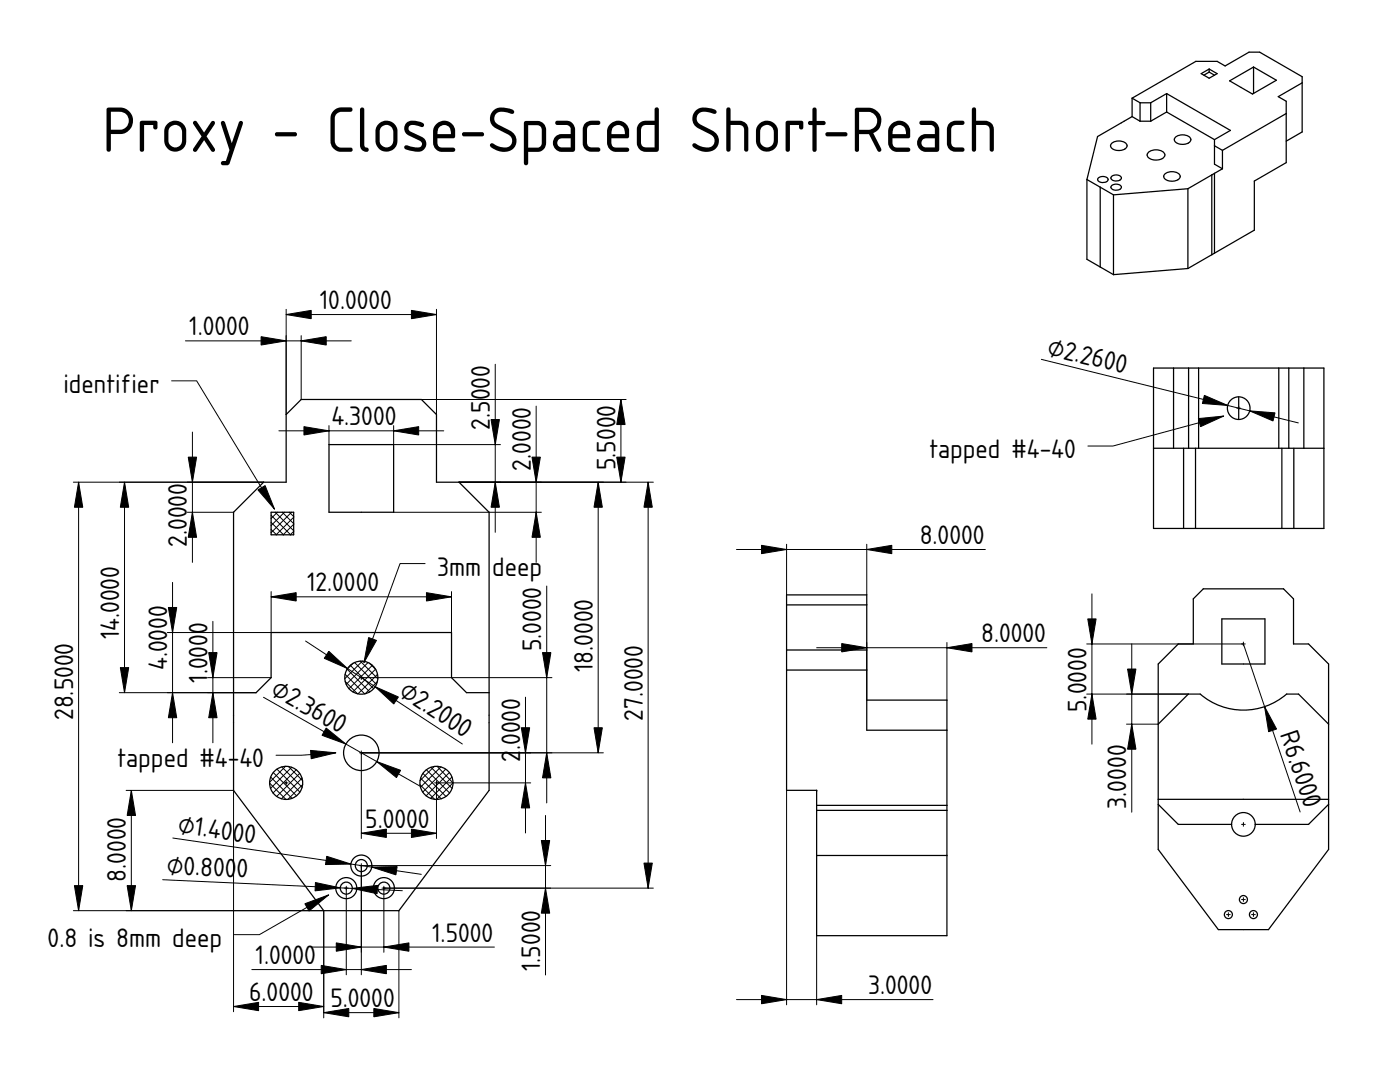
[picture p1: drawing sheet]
<svg xmlns="http://www.w3.org/2000/svg" width="279mm" height="216mm" viewBox="0 0 279 216" stroke-linecap="round" stroke-linejoin="round" font-family="sans-serif">
<path d="M72.1 130.7h.1" fill="none" stroke="#000" stroke-width=".2"/>
<path d="M54.1 126.2h36v9l3 3h4.5v19.5l-18 24h-15l-18-24v-19.5h4.5l3-3z" fill-rule="evenodd" fill="#fff"/>
<path d="M72.1 130.7h.1" fill="none" stroke="#000" stroke-width=".2"/>
<path d="M57.1 82.7l3-3h24l3 3v13.5h4.5l6 6v36h-4.5l-3-3v-9h-36v9l-3 3h-4.5v-36l6-6h4.5z" fill-rule="evenodd" fill="#fff"/>
<path d="M72.1 130.7h.1" fill="none" stroke="#000" stroke-width=".2"/>
<g fill="#fff">
<path d="M65.7 88.7h12.9v13.5h-12.9z" fill-rule="evenodd"/>
<circle cx="72.1" cy="150.2" r="3.5"/>
<circle cx="72.1" cy="135.2" r="3.3"/>
</g>
<g fill="none" stroke="#000" stroke-width=".2">
<path d="M68.9 134.6l3.9 3.8M68.9 136l2.4 2.4M69.3 133.5l4.5 4.6M69.9 132.8l4.7 4.6M70.5 132.3l-1.3 1.3M70.8 132.2l4.3 4.4M71.9 131.9l3.5 3.5M72.1 130.7h.1M72.3 131.9l-3.5 3.5M73.5 132.2l-4.4 4.4M73.7 132.3l1.3 1.3M74.3 132.8l-4.7 4.6"/>
<path d="M74.9 133.5l-4.5 4.6M75.3 136l-2.4 2.4M75.3 134.6l-3.9 3.8"/>
</g>
<circle cx="57.1" cy="156.2" r="3.3" fill="#fff"/>
<g fill="none" stroke="#000" stroke-width=".2">
<path d="M72.1 130.7h.1M53.8 156.3l3.3 3.2M54 155.1l4.3 4.2M54.5 154.2l4.7 4.6M55.3 153.5l4.5 4.6M56.2 153l4.1 4.1M57 152.9l-3.2 3.2M57.6 152.9l2.8 2.9M58.2 153.1l-4.2 4.2M59.1 153.6l-4.6 4.6M59.8 154.3l-4.6 4.6M60.3 155.3l-4.1 4.1"/>
<path d="M60.4 156.6l-2.9 2.9"/>
</g>
<circle cx="87.1" cy="156.2" r="3.3" fill="#fff"/>
<path d="M72.1 130.7h.1M83.8 156.6l2.9 2.9M83.9 155.3l4.1 4.1M84.4 154.3l4.6 4.6M85.1 153.6l4.6 4.6M86 153.1l4.2 4.2M86.6 152.9l-2.8 2.9M87.2 152.9l3.2 3.3-3.3 3.3M88 153l-4.1 4.1M88.9 153.5l-4.5 4.6M89.7 154.2l-4.7 4.6M90.2 155.1l-4.3 4.2" fill="none" stroke="#000" stroke-width=".2"/>
<path d="M54.1 102.2h4.5v4.5h-4.5z" fill-rule="evenodd" fill="#fff"/>
<g fill="none" stroke="#000" stroke-width=".2">
<path d="M54.1 105.6l1.1 1.1M54.1 104.2l2.5 2.5M54.1 102.8l3.9 3.9M54.9 102.2l3.7 3.7M55.4 102.2l-1.3 1.3M56.3 102.2l2.3 2.3M56.8 102.2l-2.7 2.7M57.8 102.2l.8 .9M58.2 102.2l-4.1 4.1M58.6 103.2l-3.5 3.5M58.6 104.6l-2.1 2.1M58.6 106l-.7 .7"/>
<path d="M72.1 130.7h.1"/>
</g>
<g fill="#fff">
<circle cx="72.1" cy="172.7" r="2.1"/>
<circle cx="76.6" cy="177.2" r="2.1"/>
<circle cx="69.1" cy="177.2" r="2.1"/>
<circle cx="72.1" cy="172.7" r="1.2"/>
<circle cx="76.6" cy="177.2" r="1.2"/>
<circle cx="69.1" cy="177.2" r="1.2"/>
</g>
<g fill="none" stroke="#000" stroke-width=".25">
<path d="M57.1 82.7l3-3h24l3 3v13.5h4.5l6 6v55.5l-18 24h-15l-18-24v-55.5l6-6h4.5zM65.7 88.7h12.9v13.5h-12.9zM54.1 102.2h4.5v4.5h-4.5zM46.6 138.2h4.5l3-3v-9h36v9l3 3h4.5"/>
<circle cx="72.1" cy="135.2" r="3.3"/>
<circle cx="57.1" cy="156.2" r="3.3"/>
<circle cx="72.1" cy="150.2" r="3.5"/>
<circle cx="87.1" cy="156.2" r="3.3"/>
<circle cx="69.1" cy="177.2" r="2.1"/>
<circle cx="69.1" cy="177.2" r="1.2"/>
<circle cx="72.1" cy="172.7" r="2.1"/>
<circle cx="72.1" cy="172.7" r="1.2"/>
<circle cx="76.6" cy="177.2" r="2.1"/>
<circle cx="76.6" cy="177.2" r="1.2"/>
</g>
<g fill="#000" stroke="#080808" stroke-width=".2">
<path d="M72.1 134.8v.8zM71.7 135.2h.8z" fill-rule="evenodd"/>
<path d="M57.1 155.8v.8zM56.7 156.2h.8z" fill-rule="evenodd"/>
<path d="M72.1 149.8v.8zM71.7 150.2h.8z" fill-rule="evenodd"/>
<path d="M87.1 155.8v.8zM86.7 156.2h.8z" fill-rule="evenodd"/>
<path d="M69.1 176.8v.8zM68.7 177.2h.8z" fill-rule="evenodd"/>
<path d="M72.1 172.3v.8zM71.7 172.7h.8z" fill-rule="evenodd"/>
<path d="M76.6 176.8v.8zM76.2 177.2h.8z" fill-rule="evenodd"/>
</g>
<g fill="none" stroke="#000" stroke-width=".2">
<path d="M34.2 76h5l15.6 25.6M37 68h33.1M57.1 62.8h30M57.1 61.7v21M60.1 67v12.7M84.1 79.7h40.9M87.1 61.7v21M98.8 72.7v33.5M123.9 79.7v16.5M14.6 96.2h38M15.7 96.2v85.5M24.9 96.2v42"/>
<path d="M38.4 86.2v26M55.7 86h32.9M65.7 84.9v3.8M78.6 84.9v3.8h21.3M91.6 96.2h38.8M107 81v31.2M119.4 96.2v54M129.3 96.2v81M34.4 116.2v32M37.4 102.2h9.2M54.1 118.1v8.1h-20.7M54.1 119.1h36"/>
<path d="M78.6 102.2h29.4M84.8 112.5h-5l-7.2 19.7M90.1 118.1v8.1M109.1 116.9v43.3M23.8 138.2h27.3M41.4 135.2h12.7M42.5 124v24.2M52.6 139.1l31.3 17.8M61 127.9l31.3 20.6M72.1 130.7h.1M72.1 135.2h38M104.9 139.1v27.1"/>
<path d="M25.2 157.7h21.4v44.2M26.2 157.7v24M67 150.2l-6.9 .5h-5M105.9 156.2h-18.8v11.1M120.4 150.2h-48.3v17.1M32.5 175.5l47.8 2.2M34.5 167.2l49.6 7.3M65.6 178.6l-13.8 7.9h-5M69.1 177.2v17.3M72.1 166.3h15M108.9 162.7v31.8M109.9 172.7h-37.8v21.8"/>
<path d="M130.4 177.2h-53.8v12.8M14.6 181.7h50v21.4M50.3 193.5h31.8M62.1 189h36.6M79.6 181.7v21.4M46.6 200.8h18M64.6 202.1h15"/>
</g>
<g fill="#000" stroke="#000" stroke-width=".2">
<path d="M57.1 62.8l5-.9v1.7zM52.1 67.2l5 .8-5 .8zM60.1 68l5-.8v1.6zM82.1 61.9l5 .9-5 .8zM123.9 79.7l.9 5h-1.7zM15.7 96.2l.8 5h-1.6zM24.9 96.2l.8 5h-1.7zM37.6 91.2h1.6l-.8 5zM60.7 85.1l5 .9-5 .8zM78.6 86l5-.9v1.7zM98 83.7h1.7l-.9 5zM98.8 96.2l.9 5h-1.7z"/>
<path d="M106.2 91.2h1.6l-.8 5zM119.4 96.2l.8 5h-1.7zM123.1 91.2h1.7l-.9 5zM129.3 96.2l.9 5h-1.7zM38.4 102.2l.8 5h-1.6zM54.1 119.1l5-.8v1.6zM51.5 97.8l1.4-.9 1.9 4.7zM85.1 118.3l5 .8-5 .8zM107 102.2l.8 5h-1.6zM24 133.2h1.7l-.8 5zM33.6 121.2h1.7l-.9 5zM34.4 138.2l.9 5h-1.7z"/>
<path d="M41.7 130.2h1.6l-.8 5zM42.5 138.2l.8 5h-1.6zM65.6 130l3.7 3.4-4.6-2zM73.6 127.2l1.5 .6-2.5 4.4zM74.9 137l4.6 2.1-.9 1.4zM108.3 130.2h1.6l-.8 5zM26.2 157.7l.8 5h-1.6zM62 149.7l5 .5-4.9 1.2zM65.1 145.3l3.9 3.2-4.7-1.8zM75.2 152l4.7 1.7-.8 1.5zM104.9 156.2l.8 5h-1.7zM104 145.2h1.7l-.8 5z"/>
<path d="M109.1 150.2l.8 5h-1.6zM118.5 145.2h1.7l-.8 5zM60.8 180.3l4.8-1.7-3.9 3.2zM63 176.1l4.9 1.1-5 .6zM65.2 170.9l4.8 1.5-5 .1zM70.3 177.3l5-.6v1.6zM72.1 166.3l5-.9v1.7zM74.2 173l5.1-.1-.3 1.7zM82.1 165.4l5 .9-5 .8zM108.9 177.2l.8 5h-1.7zM108 167.7h1.7l-.8 5zM128.5 172.2h1.7l-.9 5z"/>
<path d="M14.9 176.7h1.6l-.8 5zM25.4 176.7h1.6l-.8 5zM64.1 192.6l5 .9-5 .8zM67.1 188.1l5 .9-5 .8zM72.1 193.5l5-.9v1.7zM76.6 189l5-.9v1.7zM46.6 200.8l5-.8v1.7zM59.6 200l5 .8-5 .9zM64.6 202.1l5-.9v1.7zM74.6 201.2l5 .9-5 .8z"/>
</g>
<path d="M157 118.7h16v21h16v47h-26v-29h-6z" fill-rule="evenodd" fill="#fff"/>
<path d="M173 152.7h.1" fill="none" stroke="#000" stroke-width=".2"/>
<path d="M157 133.7h16v12h16v15h-26v-3h-6z" fill-rule="evenodd" fill="#fff"/>
<path d="M173 152.7h.1" fill="none" stroke="#000" stroke-width=".2"/>
<g fill="#fff">
<path d="M163 170.7h26v16h-26z" fill-rule="evenodd"/>
<path d="M163 161.7h26v9h-26z" fill-rule="evenodd"/>
<path d="M157 120.7h16v9h-16z" fill-rule="evenodd"/>
<path d="M173 139.7h16v6h-16z" fill-rule="evenodd"/>
<path d="M157 129.7h16v4h-16z" fill-rule="evenodd"/>
<path d="M157 118.7h16v2h-16z" fill-rule="evenodd"/>
<path d="M163 160.7h26v1h-26z" fill-rule="evenodd"/>
</g>
<path d="M157 133.7h16M157 129.7h16M157 120.7h16M173 139.7h16v47h-26v-29h-6v-39h16v27h16M163 160.7h26M163 161.7h26M163 170.7h26" fill="none" stroke="#000" stroke-width=".25"/>
<path d="M147 109.6h49.6M157 108.6v10.1M173 108.6v10.1M163 129.2h45.9M173 128.2v11.5M189 128.2v11.5M157 157.7v42.8M173 152.7h.1M147 199.5h39.2M163 186.7v13.8" fill="none" stroke="#000" stroke-width=".2"/>
<path d="M152 108.8l5 .8-5 .9zM173 109.6l5-.8v1.7zM168 128.4l5 .8-5 .9zM189 129.2l5-.8v1.7zM152 198.6l5 .9-5 .8zM163 199.5l5-.9v1.7z" fill="#000" stroke="#000" stroke-width=".2"/>
<path d="M225.9 19.6l12.8-7.4h4.2l1.6 1 4.8-2.8h2.1l8.5 4.9v11l-3.2 1.9v4.3l-6.4 3.6v9.8l-13.2 7.7-14.9 1.2-5.3-3.1v-15.9l2.1-8.6 6.9-3.9z" fill-rule="evenodd" fill="#fff"/>
<path d="M238.4 32.6h.1" fill="none" stroke="#000" stroke-width=".2"/>
<path d="M219 27.2l6.9-3.9 1.6 .9h2.1l3.2-1.9 9.6 5.6v4.9l1.6 .9-6.9 4-14.9 1.2-5.3-3.1z" fill-rule="evenodd" fill="#fff"/>
<path d="M238.4 32.6h.1" fill="none" stroke="#000" stroke-width=".2"/>
<g fill="#fff">
<path d="M250.2 13.4l4.5 2.6-4.5 2.6z"/>
<path d="M225.9 19.6l12.8-7.4h4.2l1.6 1 4.8-2.8h2.1l8.5 4.9v1.2l-4.8 2.8 1.6 .9v2.5l-12.7 7.3-1.6-.9v-1.2l3.2-1.9-12.8-7.3-3.2 1.8h-2.1z" fill-rule="evenodd"/>
<path d="M222.2 38.9l14.9-1.2v15.9l-14.9 1.2z" fill-rule="evenodd"/>
<path d="M244 30l12.7-7.3v9.8l-6.4 3.6v9.8l-7.9 4.6v-15.9l1.6-.9z" fill-rule="evenodd"/>
<path d="M237.1 37.7l4.7-2.8v15.9l-4.7 2.8z" fill-rule="evenodd"/>
<path d="M219.6 37.4l2.6 1.5v15.9l-2.6-1.5z" fill-rule="evenodd"/>
<path d="M216.9 35.8l2.7 1.6v15.9l-2.7-1.6z" fill-rule="evenodd"/>
<path d="M232.8 18.7l12.8 7.3-3.2 1.9-9.6-5.6z" fill-rule="evenodd"/>
<path d="M255.1 19.3l4.8-2.8v9.8l-3.2 1.9v-8z" fill-rule="evenodd"/>
<path d="M245.4 16.1l4.8-2.7 4.5 2.6-4.7 2.8z" fill-rule="evenodd"/>
<path d="M245.4 16.1l4.8-2.7v5.2l-.2 .2z" fill-rule="evenodd"/>
<path d="M229.6 20.5l3.2-1.8v3.6l-3.2 1.9z" fill-rule="evenodd"/>
<path d="M241.8 34.9l.6-.3v15.9l-.6 .3z" fill-rule="evenodd"/>
<path d="M227.5 20.5h2.1v3.7h-2.1z" fill-rule="evenodd"/>
<path d="M242.4 29.1l1.6 .9v3.7l-1.6-.9z" fill-rule="evenodd"/>
<path d="M225.9 19.6l1.6 .9v3.7l-1.6-.9z" fill-rule="evenodd"/>
<path d="M229.3 30.3a2.48 2.48 0 0 1 3.1 .3 1.05 1.05 0 0 1-1.1 1.3h-.9a1.16 1.16 0 0 1-1.4-1.3z" fill-rule="evenodd"/>
<path d="M222 28.5a2.32 2.32 0 0 1 2.8 .3 .98 .98 0 0 1-1 1.2h-.8a1.08 1.08 0 0 1-1.3-1.2z" fill-rule="evenodd"/>
<path d="M232.6 34.6a2.32 2.32 0 0 1 2.9 .3 .98 .98 0 0 1-1.1 1.2h-.8a1.08 1.08 0 0 1-1.3-1.2z" fill-rule="evenodd"/>
<path d="M234.7 27.3a2.32 2.32 0 0 1 2.9 .3 .98 .98 0 0 1-1.1 1.2h-.7a1.08 1.08 0 0 1-1.4-1.2z" fill-rule="evenodd"/>
<path d="M239.7 14.7l1.6-.9 1.6 .9-1.6 .9z" fill-rule="evenodd"/>
<path d="M219.1 35.6a1.31 1.31 0 0 1 2.1 .2 1.21 1.21 0 0 1-2.1 0z" fill-rule="evenodd"/>
<path d="M221.8 35.3a1.31 1.31 0 0 1 2 .2 1.21 1.21 0 0 1-2.1 0z" fill-rule="evenodd"/>
<path d="M221.8 37.1a1.31 1.31 0 0 1 2 .3 1.21 1.21 0 0 1-2.1 0z" fill-rule="evenodd"/>
<path d="M240.3 15l1-.6 1.1 .6-1.1 .6z" fill-rule="evenodd"/>
<path d="M239.7 14.7l1.6-.9v.6l-1 .6z" fill-rule="evenodd"/>
<path d="M241.3 13.8l1.6 .9-.5 .3-1.1-.6z" fill-rule="evenodd"/>
</g>
<g fill="none" stroke="#000" stroke-width=".25">
<path d="M225.9 19.6l12.8-7.4h4.2l1.6 1 4.8-2.8h2.1l8.5 4.9v11l-3.2 1.9M225.9 19.6v3.7M225.9 19.6l1.6 .9M232.8 18.7v3.6M232.8 18.7l12.8 7.3-3.2 1.9M232.8 18.7l-3.2 1.8M239.7 14.7l1.6-.9 1.6 .9-1.6 .9zM241.3 13.8v.6M241.3 14.4l1.1 .6M241.3 14.4l-1 .6M245.4 16.1l4.8-2.7 4.5 2.6-4.7 2.8zM250.2 13.4v5.2"/>
<path d="M259.9 16.5l-4.8 2.8 1.6 .9v12.3l-6.4 3.6v9.8l-13.2 7.7M216.9 35.8l5.3 3.1M216.9 35.8v15.9l5.3 3.1M219.1 35.6a1.31 1.31 0 0 1 2.1 .2 1.21 1.21 0 0 1-2.1 0zM219.6 37.4v15.9M221.8 37.1a1.31 1.31 0 0 1 2 .3 1.21 1.21 0 0 1-2.1 0zM221.8 35.3a1.31 1.31 0 0 1 2 .2 1.21 1.21 0 0 1-2.1 0zM222 28.5a2.32 2.32 0 0 1 2.8 .3 .98 .98 0 0 1-1 1.2h-.8a1.08 1.08 0 0 1-1.3-1.2zM222.2 38.9v15.9M225.9 23.3l-6.9 3.9-2.1 8.6M225.9 23.3l1.6 .9M227.5 24.2h2.1"/>
<path d="M227.5 20.5v3.7M227.5 20.5h2.1M229.3 30.3a2.48 2.48 0 0 1 3.1 .3 1.05 1.05 0 0 1-1.1 1.3h-.9a1.16 1.16 0 0 1-1.4-1.3zM229.6 20.5v3.7M232.6 34.6a2.32 2.32 0 0 1 2.9 .3 .98 .98 0 0 1-1.1 1.2h-.8a1.08 1.08 0 0 1-1.3-1.2zM232.8 22.3l9.6 5.6M232.8 22.3l-3.2 1.9M234.7 27.3a2.32 2.32 0 0 1 2.9 .3 .98 .98 0 0 1-1.1 1.2h-.7a1.08 1.08 0 0 1-1.4-1.2zM237.1 37.7l-14.9 1.2M237.1 37.7v15.9M241.8 34.9v15.9M242.4 27.9v4.9l1.6 .9"/>
<path d="M242.4 34.6v15.9M242.4 29.1l1.6 .9M244 33.7l-6.9 4M244 30v3.7M256.7 22.7l-12.7 7.3M237.1 53.6l-14.9 1.2"/>
</g>
<path d="M240.1 117.5h16l2 2v9h3l4 4v37l-12 16h-10l-12-16v-37l4-4h3v-9z" fill-rule="evenodd" fill="#fff"/>
<path d="M248.1 151.5h.1" fill="none" stroke="#000" stroke-width=".2"/>
<path d="M231.1 144.5l6-6h2.4a13.2 13.2 0 0 0 17.3 0h2.3l6 6v15h-34z" fill-rule="evenodd" fill="#fff"/>
<path d="M248.1 151.5h.1" fill="none" stroke="#000" stroke-width=".2"/>
<g fill="#fff">
<path d="M240.1 117.5h16l2 2v9h3l4 4v12l-6-6h-2.3a13.2 13.2 0 0 1-17.3 0h-2.4l-6 6v-12l4-4h3v-9z" fill-rule="evenodd"/>
<path d="M231.1 160.5l4 4h10.7a2.36 2.36 0 0 0 2.3 2.4 2.36 2.36 0 0 0 2.4-2.4h10.6l4-4v9l-12 16h-10l-12-16z" fill-rule="evenodd"/>
<path d="M231.1 159.5h34v1l-4 4h-10.6a2.36 2.36 0 0 0-2.4-2.4 2.36 2.36 0 0 0-2.3 2.4h-10.7l-4-4z" fill-rule="evenodd"/>
<path d="M243.8 123.5h8.6v9h-8.6z" fill-rule="evenodd"/>
<circle cx="248.1" cy="164.5" r="2.36"/>
<circle cx="250.1" cy="182.5" r=".8"/>
<circle cx="248.1" cy="179.5" r=".8"/>
<circle cx="245.1" cy="182.5" r=".8"/>
</g>
<g fill="none" stroke="#000" stroke-width=".25">
<path d="M238.1 119.5l2-2h16l2 2v9h3l4 4v37l-12 16h-10l-12-16v-37l4-4h3zM243.8 123.5h8.6v9h-8.6zM231.1 144.5l6-6h2.4a13.2 13.2 0 0 0 17.3 0h2.3l6 6M231.1 159.5h34M231.1 160.5l4 4h10.7M245.8 164.5a2.36 2.36 0 0 1 2.3-2.4 2.36 2.36 0 0 1 2.4 2.4M245.8 164.5a2.36 2.36 0 0 0 2.3 2.4 2.36 2.36 0 0 0 2.4-2.4M265.1 160.5l-4 4h-10.6"/>
<circle cx="248.1" cy="179.5" r=".8"/>
<circle cx="245.1" cy="182.5" r=".8"/>
<circle cx="250.1" cy="182.5" r=".8"/>
</g>
<g fill="#000" stroke="#080808" stroke-width=".2">
<path d="M248.1 128.1v.8zM247.8 128.5h.7z" fill-rule="evenodd"/>
<path d="M248.1 164.1v.8zM247.8 164.5h.7z" fill-rule="evenodd"/>
<path d="M248.1 179.1v.8zM247.8 179.5h.7z" fill-rule="evenodd"/>
<path d="M245.1 182.1v.8zM244.8 182.5h.7z" fill-rule="evenodd"/>
<path d="M250.1 182.1v.8zM249.8 182.5h.7z" fill-rule="evenodd"/>
</g>
<path d="M217.9 118.5v30M216.9 128.5h31.2l11.4 33.5M216.9 138.5h20.2M225.9 128.5v33.6M224.8 144.5h6.3M248.1 151.5h.1" fill="none" stroke="#000" stroke-width=".2"/>
<path d="M217.1 123.5h1.7l-.9 5zM217.9 138.5l.9 5h-1.7zM225 133.5h1.7l-.8 5zM225.9 144.5l.8 5h-1.7zM252.4 141l2.4 4.5-1.6 .5z" fill="#000" stroke="#000" stroke-width=".2"/>
<path d="M230.2 73.4h34v32h-34z" fill-rule="evenodd" fill="#fff"/>
<path d="M247.2 89.4h.1" fill="none" stroke="#000" stroke-width=".2"/>
<path d="M238.6 89.4h17.2v16h-17.2z" fill-rule="evenodd" fill="#fff"/>
<path d="M247.2 89.4h.1" fill="none" stroke="#000" stroke-width=".2"/>
<path d="M239.2 73.4h16v16h-16z" fill-rule="evenodd" fill="#fff"/>
<path d="M247.2 89.4h.1" fill="none" stroke="#000" stroke-width=".2"/>
<g fill="#fff">
<path d="M230.2 89.4h6v16h-6z" fill-rule="evenodd"/>
<path d="M258.2 89.4h6v16h-6z" fill-rule="evenodd"/>
<path d="M230.2 73.4h4v16h-4z" fill-rule="evenodd"/>
<path d="M260.2 73.4h4v16h-4z" fill-rule="evenodd"/>
<path d="M234.2 73.4h3v16h-3z" fill-rule="evenodd"/>
<path d="M257.2 73.4h3v16h-3z" fill-rule="evenodd"/>
<path d="M255.8 89.4h2.4v16h-2.4z" fill-rule="evenodd"/>
<path d="M236.2 89.4h2.4v16h-2.4z" fill-rule="evenodd"/>
<path d="M237.2 73.4h2v16h-2z" fill-rule="evenodd"/>
<path d="M255.2 73.4h2v16h-2z" fill-rule="evenodd"/>
<path d="M247.2 79.2a2.26 2.26 0 0 1 2.3 2.2 2.26 2.26 0 0 1-2.3 2.3z" fill-rule="evenodd"/>
<path d="M245.6 79.8l1-.5 .6-.1v4.5a2.26 2.26 0 0 1-2.1-1.4 2.26 2.26 0 0 1 .5-2.5z" fill-rule="evenodd"/>
<circle cx="247.2" cy="81.4" r="2.26"/>
</g>
<g fill="none" stroke="#000" stroke-width=".25">
<path d="M230.2 73.4h34v32h-34zM234.2 73.4v16M237.2 73.4v16M239.2 73.4v16M247.2 79.2v4.5M255.2 73.4v16M257.2 73.4v16M260.2 73.4v16M230.2 89.4h34M236.2 89.4v16M238.6 89.4v16M255.8 89.4v16"/>
<path d="M258.2 89.4v16"/>
<circle cx="247.2" cy="81.4" r="2.26"/>
</g>
<path d="M247.2 81.1v.7zM246.8 81.4h.8z" fill-rule="evenodd" fill="#000" stroke="#080808" stroke-width=".2"/>
<path d="M207.8 71.7l51.3 12.7M244.2 83l-22.1 6h-5M247.2 89.4h.1" fill="none" stroke="#000" stroke-width=".2"/>
<path d="M239.2 83.5l5-.5-4.6 2.1zM240.4 78.9l4.6 2-5-.4zM249.4 82l5.1 .4-.4 1.6z" fill="#000" stroke="#000" stroke-width=".2"/>
<text font-size="12" x="20.4" y="30.3">Proxy - Close-Spaced Short-Reach</text>
<g font-size="5">
<text x="63.8" y="61.7">10.0000</text>
<text x="37.7" y="66.9">1.0000</text>
<text x="208.8" y="70.8" transform="rotate(14 208.8 70.8)">⌀2.2600</text>
<text x="12.7" y="78.4">identifier</text>
<text x="66.1" y="84.9">4.3000</text>
<text x="97.8" y="85.7" transform="rotate(-90 97.8 85.7)">2.5000</text>
<text x="105.9" y="93.9" transform="rotate(-90 105.9 93.9)">2.0000</text>
<text x="122.8" y="93.8" transform="rotate(-90 122.8 93.8)">5.5000</text>
<text x="185.5" y="91.4">tapped #4-40</text>
<text x="37.3" y="109.1" transform="rotate(-90 37.3 109.1)">2.0000</text>
<text x="183.5" y="108.6">8.0000</text>
<text x="61.3" y="118">12.0000</text>
<text x="87.2" y="114.9">3mm</text>
<text x="98.2" y="114.9">deep</text>
<text x="23.8" y="127.6" transform="rotate(-90 23.8 127.6)">14.0000</text>
<text x="108" y="129.9" transform="rotate(-90 108 129.9)">5.0000</text>
<text x="195.8" y="128.2">8.0000</text>
<text x="33.3" y="133.8" transform="rotate(-90 33.3 133.8)">4.0000</text>
<text x="41.4" y="136.3" transform="rotate(-90 41.4 136.3)">1.0000</text>
<text x="118.3" y="134.1" transform="rotate(-90 118.3 134.1)">18.0000</text>
<text x="14.6" y="143.7" transform="rotate(-90 14.6 143.7)">28.5000</text>
<text x="53.8" y="138.5" transform="rotate(30 53.8 138.5)">⌀2.3600</text>
<text x="79.4" y="138.6" transform="rotate(33 79.4 138.6)">⌀2.2000</text>
<text x="128.3" y="143.8" transform="rotate(-90 128.3 143.8)">27.0000</text>
<text x="216.8" y="142.1" transform="rotate(-90 216.8 142.1)">5.0000</text>
<text x="103.8" y="149.7" transform="rotate(-90 103.8 149.7)">.0000</text>
<text x="255.4" y="146.5" transform="rotate(71 255.4 146.5)">R6.6000</text>
<text x="23.5" y="153.1">tapped #4-</text>
<text x="47.8" y="153.1">40</text>
<text x="103.8" y="152" transform="rotate(-90 103.8 152)">2</text>
<text x="224.8" y="161.4" transform="rotate(-90 224.8 161.4)">3.0000</text>
<text x="35.4" y="166.2" transform="rotate(8 35.4 166.2)">⌀1.4000</text>
<text x="72.9" y="165.2">5.0000</text>
<text x="25.1" y="175.9" transform="rotate(-90 25.1 175.9)">8.0000</text>
<text x="33.2" y="174.4" transform="rotate(3 33.2 174.4)">⌀0.8000</text>
<text x="9.5" y="188.9">0.8 is 8mm deep</text>
<text x="86.2" y="187.9">1.5000</text>
<text x="51" y="192.4">1.0000</text>
<text x="107.8" y="193.8" transform="rotate(-90 107.8 193.8)">1.5000</text>
<text x="49.7" y="199.8">6.0000</text>
<text x="65.9" y="201">5.0000</text>
<text x="173.3" y="198.4">3.0000</text>
</g>
</svg>
